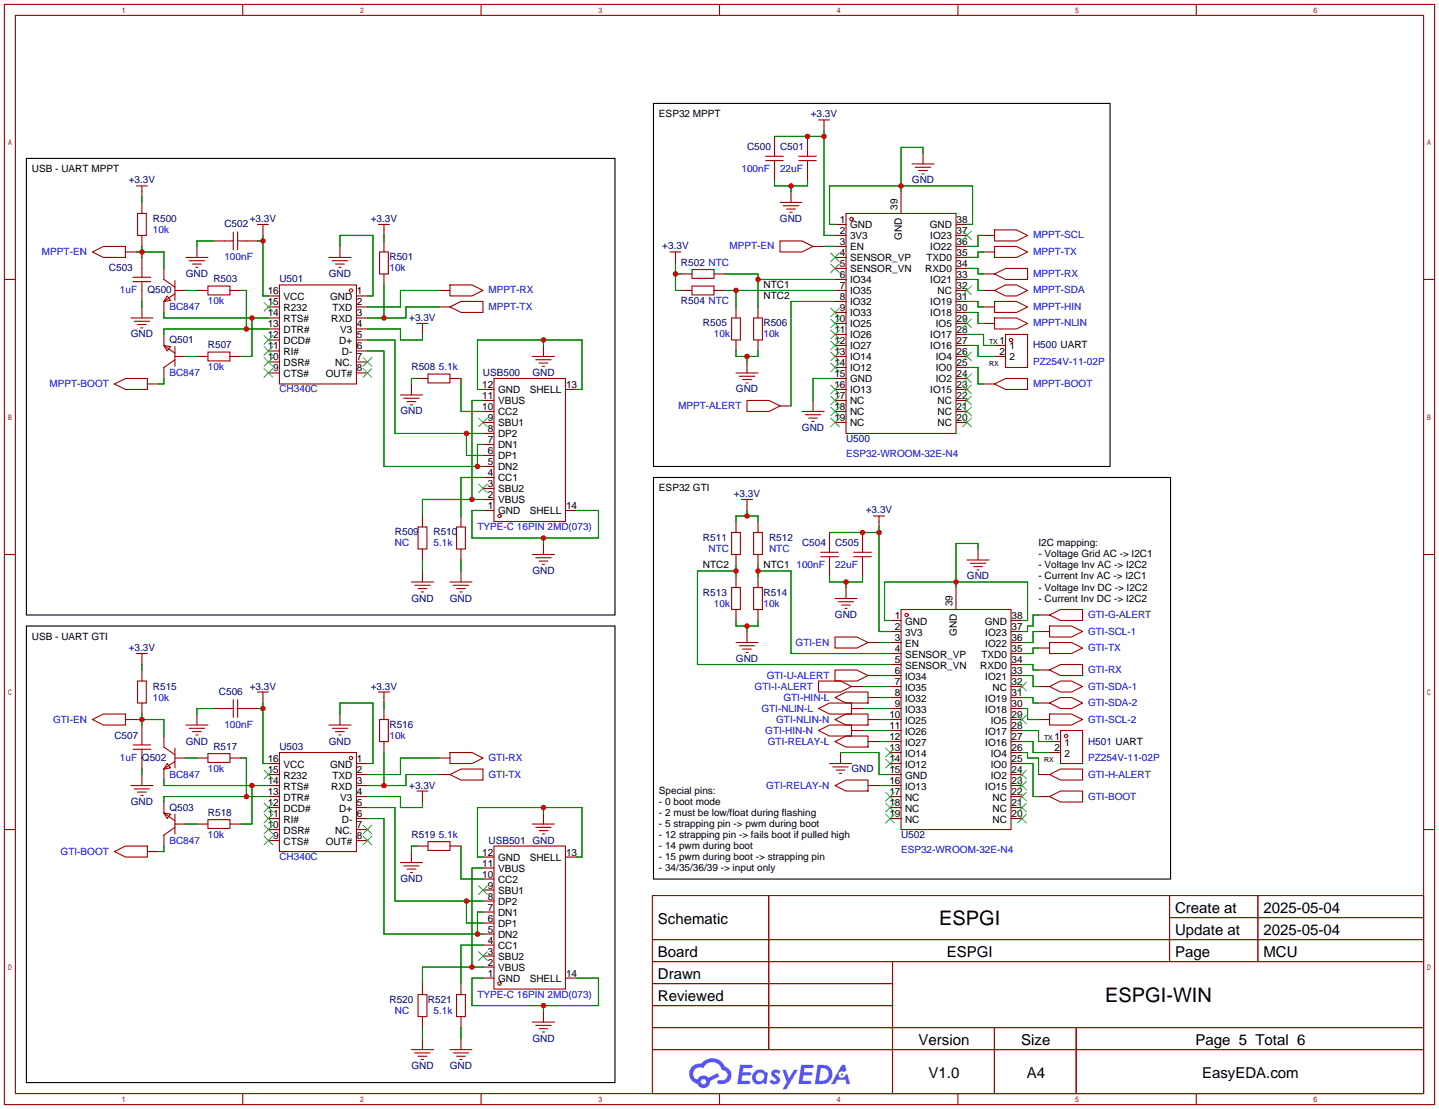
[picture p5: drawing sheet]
<svg xmlns="http://www.w3.org/2000/svg" width="332mm" height="256mm" viewBox="0 0 332 256" stroke-linecap="round" stroke-linejoin="round" font-family="sans-serif">
<g fill="none" stroke="#a10000" stroke-width=".25">
<path d="M1 1h330.2v254h-330.2zM3.6 3.6h325.1v248.9h-325.1zM56 1v2.6M111.1 1v2.6M166.1 1v2.6M221.1 1v2.6M276.2 1v2.6M1 64.5h2.6M328.7 64.5h2.5M1 128h2.6M328.7 128h2.5M1 191.5h2.6"/>
<path d="M328.7 191.5h2.5M150.6 206.8h178.1v45.7h-178.1zM150.6 216.9h178.1M177.5 206.8v35.5M270 206.8v15.2M270 211.8h58.7M290.4 206.8v15.2M150.6 222h178.1M150.6 227.1h55.5M150.6 237.2h178.1M150.6 232.2h55.5M206.1 222v30.5"/>
<path d="M229.6 237.2v15.3M248.5 237.2v15.3M56 252.5v2.5M111.1 252.5v2.5M150.6 242.3h178.1M166.1 252.5v2.5M221.1 252.5v2.5M276.2 252.5v2.5"/>
</g>
<g fill="#5487ff">
<path d="M178.4 247.2a1.3 1.3 0 0 1 1.8 .2l-.4 .7a.54 .54 0 0 0-.9-.3l.1 .2a1.28 1.28 0 0 1 .8 2 1.53 1.53 0 0 1-2.2-.2l.5-.6 .8 .4a.31 .31 0 0 0 .4-.3 .31 .31 0 0 0-.3-.3 1.12 1.12 0 0 1-.6-1.8z"/>
<path d="M180.6 247h.9l.6 1.9 1.2-1.9h.9l-2.7 4.5h-.9l1-1.7z"/>
<path d="M170.9 245.8h2.2a.46 .46 0 0 1 .5 .1 .46 .46 0 0 1 .1 .5l-.3 .2h-1.8l-.1 .9h1.6a.4 .4 0 0 1 .4 .5 .4 .4 0 0 1-.4 .3h-1.7l-.2 1.2h1.4a.46 .46 0 0 1 .5 .1 .46 .46 0 0 1 .1 .5l-.3 .2h-2.7z"/>
<path d="M185 245.8h2.2a.47 .47 0 0 1 .5 .1 .47 .47 0 0 1 .1 .5l-.3 .2h-1.8l-.1 .9h1.6a.4 .4 0 0 1 .4 .5 .4 .4 0 0 1-.4 .3h-1.7l-.2 1.2h1.4a.46 .46 0 0 1 .5 .1 .46 .46 0 0 1 .1 .5l-.3 .2h-2.7z"/>
<path d="M194.4 245.8h.7l.4 1.4-.7 .3a.75 .75 0 0 0-1.1 .3 .75 .75 0 0 0 .5 1 .75 .75 0 0 0 .9-.6l.5-.3 .7 2.4h-.9l-.2-1h-1.9l-.5 1h-.9z"/>
<path d="M188.8 245.8l-.7 4.5h1.5a2.27 2.27 0 0 0 2.6-2.3 2.27 2.27 0 0 0-2.7-2.2zM189.5 246.6a1.5 1.5 0 0 1 1.8 1.5 1.5 1.5 0 0 1-1.9 1.4h-.3z"/>
<path d="M174.2 247.4a1.6 1.6 0 0 0-.3 2.3 1.6 1.6 0 0 0 2.3 .2l.8 .4 .3-2.5-.2-.3h-.5a1.58 1.58 0 0 0-2.4-.1zM174.8 248a.99 .99 0 0 1 1.6 .5 .99 .99 0 0 1-1.3 1.1 .98 .98 0 0 1-.3-1.6z"/>
<path d="M159.8 246.2a2.37 2.37 0 0 0 1.2 4 1.54 1.54 0 0 0 1.7 1 1.54 1.54 0 0 0 1.3-1.6l2.1-1.1-.5-.8-2 1.1a1.57 1.57 0 0 0-2.6 .5 1.5 1.5 0 0 1-.8-2.1 1.5 1.5 0 0 1 2.2-.6 2.23 2.23 0 0 1 2.3-1.4 2.23 2.23 0 0 1 2 1.9 1.16 1.16 0 0 1 1.2 1 1.16 1.16 0 0 1-1.1 1.3h-.6a.47 .47 0 0 0-.6 .4 .47 .47 0 0 0 .4 .5 2.14 2.14 0 0 0 2.7-1.3 2.14 2.14 0 0 0-1.3-2.8 3.2 3.2 0 0 0-5.5-.7l-1.1 .1zM161.8 249.8a.6 .6 0 0 1 1.2 0 .6 .6 0 0 1-1.2 0z"/>
<circle cx="194.4" cy="248.1" r=".28"/>
</g>
<g fill="none" stroke="#a10000" stroke-width=".25">
<path d="M176.8 36.1h4M176.8 37.1h4M178.8 34v2.1M178.8 37.1v2M184.4 36.1h4.1M184.4 37.1h4.1M186.4 34v2.1M186.4 37.1v2M189 27.7h2.5M190.2 27.7v1.3M210.6 37.8h5M211.3 38.6h3.6"/>
<path d="M212.1 39.4h2M21.3 58.2l2.6-1.3h5.1v2.5h-5.1zM31.5 42.9h2.5M31.7 49.3h2.1v5.1h-2.1zM32.8 42.9v1.3M42.9 59.4h5.1M51.8 55.6h2M53.8 53.6v4.1M54.9 53.6v4.1M54.9 55.6h2M59.4 51.8h2.6M60.7 51.8v1.3"/>
<path d="M75.9 59.4h5.1M87.4 51.8h2.5M87.6 58.2h2.1v5h-2.1zM88.6 51.8v1.3M154.7 58.2h2.5M156 58.2v1.2M180.1 55.6h5.1l2.5 1.3-2.5 1.3h-5.1zM180.1 46.7h5.1M180.8 47.5h3.6M181.6 48.3h2M182.4 49h.5M195.3 49.3h25.4v50.8h-25.4z"/>
<path d="M212.9 40.1h.5M229.6 56.9h5.1l2.5 1.3-2.5 1.2h-5.1zM229.6 53.1h5.1l2.5 1.3-2.5 1.2h-5.1zM30.2 73.4h5.1M30.7 65h4.1M30.7 64h4.1M31 74.2h3.5M31.7 74.9h2.1M32.5 75.7h.5M32.8 62v2M32.8 65v2.1M37.8 79.8l1.6 .2-.8 1z"/>
<path d="M37.8 79.8l2.6 1.7M37.8 64.5l2.6 1.8M38.6 68.3l.8 1-1.6 .3zM40.4 64.8v4.5M40.4 67.8l-2.6 1.8M43.7 60.2h3.5M44.4 61h2.1M45.2 61.7h.5M48 66h5.1v2.1h-5.1zM64.5 65.8h17.8v22.8h-17.8zM76.7 60.2h3.6M77.5 61h2"/>
<path d="M78.2 61.7h.5M96.3 74.7h2.5M97.5 74.7v1.2M103.9 65.8h5.1l2.5 1.3-2.5 1.2h-5.1zM103.9 70.9l2.5-1.3h5.1v2.5h-5.1zM159.8 62.2h5v2.1h-5zM159.8 66h5v2.1h-5zM168.9 73.4h2v5.1h-2zM174 73.4h2v5.1h-2zM229.6 63.2l2.6-1.2h5v2.5h-5zM229.6 67.1l2.6-1.3h2.5l2.5 1.3-2.5 1.2h-2.5zM229.6 69.6h5.1l2.5 1.3-2.5 1.2h-5.1z"/>
<path d="M229.6 73.4h5.1l2.5 1.3-2.5 1.2h-5.1zM232.2 77.2h5v7.6h-5zM26.4 88.6l2.6-1.2h5v2.5h-5zM40.4 80v4.6M40.4 83.1l-2.6 1.7M48 81.3h5.1v2h-5.1zM92.5 91.2h5M93.2 91.9h3.6M94 92.7h2M94.7 93.5h.5M98.8 86.4h5.1v2h-5.1zM114 87.4h16.6v33h-16.6z"/>
<path d="M122.9 82.3h5.1M123.7 83.1h3.6M124.5 83.8h2M125.2 84.6h.5M169.9 86.1h5.1M170.7 86.9h3.5M171.4 87.6h2.1M172.2 88.4h.5M172.5 92.5h5l2.6 1.2-2.6 1.3h-5zM185.2 95h5M185.9 95.8h3.6M186.7 96.5h2"/>
<path d="M187.5 97.3h.5M229.6 88.6l2.6-1.2h5v2.5h-5zM171.2 115.3h2.5M172.5 115.3v1.3M201.7 119.1h2.5M202.9 119.1v1.3M95 134.4h5.1M95.8 135.1h3.5M96.5 121.7h2.1v5h-2.1zM96.5 135.9h2.1M97.3 136.7h.5M103.9 134.4h5.1"/>
<path d="M104.6 135.1h3.6M105.4 121.7h2v5h-2zM105.4 135.9h2M106.2 136.7h.5M122.9 128h5.1M123.7 128.8h3.6M124.5 129.5h2M125.2 130.3h.5M168.9 135.6h2v5.1h-2zM168.9 122.9h2v5.1h-2zM174 135.6h2v5.1h-2zM174 122.9h2v5.1h-2z"/>
<path d="M189.5 127.5h4M189.5 128.5h4M191.5 125.5v2M191.5 128.5v2.1M192.8 138.2h5.1M193.5 138.9h3.6M194.3 139.7h2M197.1 127.5h4.1M197.1 128.5h4.1M199.1 125.5v2M199.1 128.5v2.1M223.3 129.3h5"/>
<path d="M224 130h3.6M224.8 130.8h2M225.6 131.6h.5M31.5 150.9h2.5M31.7 157.2h2.1v5.1h-2.1zM32.8 150.9v1.2M59.4 159.8h2.6M60.7 159.8v1.2M87.4 159.8h2.5M88.6 159.8v1.2M169.9 148.3h5.1M170.7 149.1h3.5"/>
<path d="M171.4 149.9h2.1M172.2 150.6h.5M189 157.2h5.1l2.5 1.3-2.5 1.3h-5.1zM192.8 147.1h5.1l2.5 1.2-2.5 1.3h-5.1zM192.8 154.7h5.1l2.5 1.3-2.5 1.2h-5.1zM195.1 140.5h.5M208 140.7h25.4v50.8h-25.4zM242.3 148.3h5.1l2.5 1.3-2.5 1.3h-5.1zM242.3 154.7l2.6-1.3h5v2.6h-5zM242.3 158.5l2.6-1.3h2.5l2.5 1.3-2.5 1.3h-2.5zM242.3 144.5h5.1l2.5 1.3-2.5 1.3h-5.1zM242.3 142l2.6-1.3h5v2.6h-5z"/>
<path d="M21.3 166.1l2.6-1.3h5.1v2.6h-5.1zM30.7 173h4.1M30.7 172h4.1M32.8 169.9v2.1M32.8 173v2M37.8 172.5l2.6 1.7M38.6 176.3l.8 1-1.6 .2zM40.4 172.7v4.6M40.4 175.8l-2.6 1.7M42.9 167.4h5.1M43.7 168.1h3.5M44.4 168.9h2.1"/>
<path d="M45.2 169.7h.5M48 174h5.1v2h-5.1zM51.8 163.6h2M53.8 161.5v4.1M54.9 161.5v4.1M54.9 163.6h2M64.5 173.7h17.8v22.9h-17.8zM75.9 167.4h5.1M76.7 168.1h3.6M77.5 168.9h2M78.2 169.7h.5M87.6 166.1h2.1v5.1h-2.1z"/>
<path d="M103.9 173.7h5.1l2.5 1.3-2.5 1.3h-5.1zM103.9 178.8l2.5-1.3h5.1v2.6h-5.1zM189 163.6l2.5-1.3h5.1v2.5h-5.1zM189 168.7l2.5-1.3h5.1v2.5h-5.1zM191.5 176.3h5.1M192.3 177h3.5M192.8 161l2.5-1.2h5.1v2.5h-5.1zM192.8 166.1l2.5-1.3h5.1v2.6h-5.1zM192.8 171.2l2.5-1.3h5.1v2.6h-5.1zM193 177.8h2.1M193.8 178.6h.5M242.3 164.8h5.1l2.5 1.3-2.5 1.3h-5.1z"/>
<path d="M242.3 162.3l2.6-1.3h2.5l2.5 1.3-2.5 1.3h-2.5zM242.3 178.8l2.6-1.3h5v2.6h-5zM244.9 168.7h5v7.6h-5zM26.4 196.6l2.6-1.3h5v2.6h-5zM30.2 181.4h5.1M31 182.1h3.5M31.7 182.9h2.1M32.5 183.6h.5M37.8 187.7l1.6 .3-.8 1zM37.8 187.7l2.6 1.8M40.4 188v4.5M40.4 191l-2.6 1.8"/>
<path d="M48 189.2h5.1v2.1h-5.1zM92.5 199.1h5M93.2 199.9h3.6M96.3 182.6h2.5M97.5 182.6v1.3M98.8 194.3h5.1v2h-5.1zM114 195.3h16.6v33h-16.6zM122.9 190.2h5.1M123.7 191h3.6M124.5 191.8h2M125.2 192.5h.5M192.8 181.4l2.5-1.3h5.1v2.5h-5.1z"/>
<path d="M242.3 183.9l2.6-1.3h5v2.6h-5zM94 200.7h2M94.7 201.4h.5M96.5 229.6h2.1v5.1h-2.1zM105.4 229.6h2v5.1h-2zM122.9 236h5.1M123.7 236.7h3.6M124.5 237.5h2M125.2 238.3h.5M95 242.3h5.1M95.8 243.1h3.5M96.5 243.8h2.1"/>
<path d="M97.3 244.6h.5M103.9 242.3h5.1M104.6 243.1h3.6M105.4 243.8h2M106.2 244.6h.5"/>
<circle cx="196.6" cy="50.5" r=".38"/>
<circle cx="81" cy="67.1" r=".38"/>
<circle cx="233.4" cy="78.5" r=".38"/>
<circle cx="115.3" cy="119.1" r=".38"/>
<circle cx="209.3" cy="142" r=".38"/>
<circle cx="81" cy="175" r=".38"/>
<circle cx="246.1" cy="169.9" r=".38"/>
<circle cx="115.3" cy="227.1" r=".38"/>
</g>
<g fill="none" stroke="#870000" stroke-width=".25">
<path d="M178.8 31.5v2.5M178.8 39.1v2.6M186.4 31.5v2.5M186.4 39.1v2.6M190.2 29v1.2M213.1 35.3v2.5M29 58.2h2.5M32.8 44.2v1.3M32.8 46.7v2.6M32.8 54.4v2.5M32.8 59.4v2.6M45.5 56.9v2.5"/>
<path d="M49.3 55.6h2.5M56.9 55.6h2.5M60.7 53.1v1.3M78.5 56.9v2.5M88.6 53.1v1.3M88.6 55.6v2.6M156 59.4v1.3M182.6 44.2v2.5M187.7 56.9h2.5M192.8 51.8h2.5M192.8 54.4h2.5M192.8 56.9h2.5"/>
<path d="M192.8 59.4h2.5M208 44.2v5.1M220.7 51.8h2.6M220.7 54.4h2.6M220.7 56.9h2.6M220.7 59.4h2.6M227.1 54.4h2.5M227.1 58.2h2.5M32.8 67.1v2.5M32.8 70.9v2.5M37.8 62v2.5M37.8 69.6v2.5"/>
<path d="M37.8 77.2v2.6M40.4 67.1h2.5M45.5 67.1h2.5M53.1 67.1h2.5M62 68.3h2.5M62 70.9h2.5M62 73.4h2.5M62 75.9h2.5M62 78.5h2.5M82.3 68.3h2.5M82.3 70.9h2.5M82.3 73.4h2.5"/>
<path d="M82.3 75.9h2.5M82.3 78.5h2.5M88.6 63.2v2.6M97.5 75.9v1.3M101.3 67.1h2.6M101.3 70.9h2.6M125.5 79.8v2.5M157.2 67.1h2.6M157.2 63.2h2.6M164.8 67.1h2.6M164.8 63.2h2.6M169.9 70.9v2.5"/>
<path d="M169.9 78.5v2.5M175 70.9v2.5M175 78.5v2.5M192.8 62h2.5M192.8 64.5h2.5M192.8 67.1h2.5M192.8 69.6h2.5M192.8 72.1h2.5M192.8 74.7h2.5M192.8 77.2h2.5M192.8 79.8h2.5M220.7 62h2.6"/>
<path d="M220.7 64.5h2.6M220.7 67.1h2.6M220.7 69.6h2.6M220.7 72.1h2.6M220.7 74.7h2.6M220.7 77.2h2.6M220.7 79.8h2.6M227.1 67.1h2.5M227.1 74.7h2.5M227.1 63.2h2.5M227.1 70.9h2.5M229.6 79.8h2.6"/>
<path d="M34 88.6h2.6M37.8 84.8v2.6M40.4 82.3h2.5M45.5 82.3h2.5M53.1 82.3h2.5M62 81h2.5M62 83.6h2.5M62 86.1h2.5M82.3 81h2.5M82.3 83.6h2.5M82.3 86.1h2.5M95 88.6v2.6"/>
<path d="M96.3 87.4h2.5M103.9 87.4h2.5M111.5 89.9h2.5M111.5 92.5h2.5M111.5 95h2.5M111.5 97.5h2.5M130.6 89.9h2.5M172.5 83.6v2.5M180.1 93.7h2.5M187.7 92.5v2.5M192.8 82.3h2.5M192.8 84.8h2.5"/>
<path d="M192.8 87.4h2.5M192.8 89.9h2.5M192.8 92.5h2.5M192.8 95h2.5M192.8 97.5h2.5M220.7 82.3h2.6M220.7 84.8h2.6M220.7 87.4h2.6M220.7 89.9h2.6M220.7 92.5h2.6M220.7 95h2.6M220.7 97.5h2.6"/>
<path d="M227.1 88.6h2.5M229.6 82.3h2.6M97.5 119.1v2.6M106.4 119.1v2.6M111.5 117.9h2.5M111.5 115.3h2.5M111.5 112.8h2.5M111.5 110.2h2.5M111.5 107.7h2.5M111.5 105.2h2.5M111.5 102.6h2.5M111.5 100.1h2.5"/>
<path d="M130.6 117.9h2.5M172.5 116.6v1.3M97.5 126.7v2.6M97.5 131.8v2.6M106.4 126.7v2.6M106.4 131.8v2.6M125.5 125.5v2.5M169.9 120.4v2.5M169.9 128v2.6M169.9 133.1v2.5M175 120.4v2.5M175 128v2.6"/>
<path d="M175 133.1v2.5M191.5 122.9v2.6M191.5 130.6v2.5M195.3 135.6v2.6M199.1 122.9v2.6M199.1 130.6v2.5M202.9 120.4v1.3M220.7 135.6v5.1M225.8 126.7v2.6M32.8 152.1v1.3M32.8 154.7v2.5M169.9 140.7v2.6"/>
<path d="M172.5 145.8v2.5M175 140.7v2.6M196.6 158.5h2.5M200.4 148.3h2.5M200.4 156h2.5M205.5 143.3h2.5M205.5 145.8h2.5M205.5 148.3h2.5M205.5 150.9h2.5M205.5 153.4h2.5M205.5 156h2.5M205.5 158.5h2.5"/>
<path d="M233.4 143.3h2.6M233.4 145.8h2.6M233.4 148.3h2.6M233.4 150.9h2.6M233.4 153.4h2.6M233.4 156h2.6M233.4 158.5h2.6M239.8 145.8h2.5M239.8 158.5h2.5M239.8 149.6h2.5M239.8 154.7h2.5M239.8 142h2.5"/>
<path d="M29 166.1h2.5M32.8 162.3v2.5M32.8 167.4v2.5M32.8 175v2.5M32.8 178.8v2.6M37.8 169.9v2.6M37.8 177.5v2.6M40.4 175h2.5M45.5 164.8v2.6M45.5 175h2.5M49.3 163.6h2.5M53.1 175h2.5"/>
<path d="M56.9 163.6h2.5M60.7 161v1.3M62 176.3h2.5M62 178.8h2.5M78.5 164.8v2.6M82.3 176.3h2.5M82.3 178.8h2.5M88.6 161v1.3M88.6 163.6v2.5M88.6 171.2v2.5M101.3 178.8h2.6M101.3 175h2.6"/>
<path d="M194.1 173.7v2.6M196.6 163.6h2.5M196.6 168.7h2.5M200.4 161h2.5M200.4 166.1h2.5M200.4 171.2h2.5M205.5 161h2.5M205.5 163.6h2.5M205.5 166.1h2.5M205.5 168.7h2.5M205.5 171.2h2.5M205.5 173.7h2.5"/>
<path d="M205.5 176.3h2.5M205.5 178.8h2.5M233.4 161h2.6M233.4 163.6h2.6M233.4 166.1h2.6M233.4 168.7h2.6M233.4 171.2h2.6M233.4 173.7h2.6M233.4 176.3h2.6M233.4 178.8h2.6M239.8 166.1h2.5M239.8 178.8h2.5"/>
<path d="M239.8 162.3h2.5M242.3 171.2h2.6M242.3 173.7h2.6M34 196.6h2.6M37.8 185.2v2.5M37.8 192.8v2.5M40.4 190.2h2.5M45.5 190.2h2.5M53.1 190.2h2.5M62 181.4h2.5M62 183.9h2.5M62 186.4h2.5"/>
<path d="M62 189h2.5M62 191.5h2.5M62 194.1h2.5M82.3 181.4h2.5M82.3 183.9h2.5M82.3 186.4h2.5M82.3 189h2.5M82.3 191.5h2.5M82.3 194.1h2.5M95 196.6v2.5M96.3 195.3h2.5M97.5 183.9v1.3"/>
<path d="M103.9 195.3h2.5M111.5 197.9h2.5M125.5 187.7v2.5M130.6 197.9h2.5M200.4 181.4h2.5M205.5 181.4h2.5M205.5 183.9h2.5M205.5 186.4h2.5M205.5 189h2.5M233.4 181.4h2.6M233.4 183.9h2.6M233.4 186.4h2.6"/>
<path d="M233.4 189h2.6M239.8 183.9h2.5M111.5 218.2h2.5M111.5 215.6h2.5M111.5 213.1h2.5M111.5 210.6h2.5M111.5 208h2.5M111.5 205.5h2.5M111.5 202.9h2.5M111.5 200.4h2.5M97.5 227.1v2.5M97.5 234.7v2.5"/>
<path d="M97.5 239.8v2.5M106.4 227.1v2.5M106.4 234.7v2.5M106.4 239.8v2.5M111.5 225.8h2.5M111.5 223.3h2.5M111.5 220.7h2.5M125.5 233.4v2.6M130.6 225.8h2.5"/>
</g>
<g fill="none" stroke="#3c3" stroke-width=".25">
<path d="M191.8 58.4l2 2.1M193.8 58.4l-2 2.1M222.2 53.3l2.1 2.1M224.3 53.3l-2.1 2.1M61 77.5l2 2M61 69.9l2 2M63 77.5l-2 2M63 69.9l-2 2M191.8 61l2 2M191.8 71.1l2 2.1M191.8 73.7l2 2M191.8 76.2l2 2"/>
<path d="M191.8 78.7l2 2.1M193.8 61l-2 2M193.8 71.1l-2 2.1M193.8 73.7l-2 2M193.8 76.2l-2 2M193.8 78.7l-2 2.1M222.2 73.7l2.1 2M222.2 66l2.1 2.1M224.3 66l-2.1 2.1M224.3 73.7l-2.1 2M61 85.1l2 2M61 82.6l2 2"/>
<path d="M61 80l2 2M63 85.1l-2 2M63 82.6l-2 2M63 80l-2 2M83.8 82.6l2.1 2M83.8 85.1l2.1 2M85.9 82.6l-2.1 2M85.9 85.1l-2.1 2M110.5 96.5l2 2.1M112.5 96.5l-2 2.1M191.8 81.3l2 2M191.8 83.8l2 2.1"/>
<path d="M191.8 88.9l2 2M191.8 91.4l2 2.1M191.8 94l2 2M191.8 96.5l2 2.1M193.8 81.3l-2 2M193.8 83.8l-2 2.1M193.8 88.9l-2 2M193.8 91.4l-2 2.1M193.8 94l-2 2M193.8 96.5l-2 2.1M222.2 96.5l2.1 2.1M222.2 94l2.1 2"/>
<path d="M222.2 91.4l2.1 2.1M222.2 88.9l2.1 2M222.2 86.4l2.1 2M222.2 81.3l2.1 2M224.3 96.5l-2.1 2.1M224.3 94l-2.1 2M224.3 91.4l-2.1 2.1M224.3 88.9l-2.1 2M224.3 86.4l-2.1 2M224.3 81.3l-2.1 2M110.5 111.8l2 2M112.5 111.8l-2 2"/>
<path d="M234.9 157.5l2.1 2M237 157.5l-2.1 2M61 177.8l2 2M63 177.8l-2 2M204.5 172.7l2 2.1M204.5 175.3l2 2M206.5 172.7l-2 2.1M206.5 175.3l-2 2M234.9 177.8l2.1 2M234.9 165.1l2.1 2M237 177.8l-2.1 2M237 165.1l-2.1 2"/>
<path d="M61 193l2 2.1M61 190.5l2 2M61 188l2 2M61 185.4l2 2.1M63 193l-2 2.1M63 190.5l-2 2M63 188l-2 2M63 185.4l-2 2.1M83.8 190.5l2.1 2M83.8 193l2.1 2.1M85.9 190.5l-2.1 2M85.9 193l-2.1 2.1"/>
<path d="M204.5 182.9l2 2M204.5 185.4l2 2.1M204.5 188l2 2M206.5 182.9l-2 2M206.5 185.4l-2 2.1M206.5 188l-2 2M234.9 188l2.1 2M234.9 185.4l2.1 2.1M234.9 182.9l2.1 2M234.9 180.3l2.1 2.1M237 188l-2.1 2M237 185.4l-2.1 2.1"/>
<path d="M237 182.9l-2.1 2M237 180.3l-2.1 2.1M110.5 219.7l2 2M110.5 204.5l2 2M112.5 219.7l-2 2M112.5 204.5l-2 2"/>
</g>
<g fill="none" stroke="#008700" stroke-width=".25">
<path d="M178.8 31.5h11.4M190.2 30.2v24.2h2.6M213.1 35.3v-1.3h-5.1v10.2M31.5 58.2h6.3v3.8M32.8 45.5v1.2M32.8 56.9v2.5M49.3 55.6h-3.8v1.3M59.4 55.6h1.3M60.7 54.4v13.9h1.3M78.5 56.9v-2.5h7.6v13.9h-1.3M88.6 54.4v1.2M178.8 41.7v1.2h7.6v-1.2"/>
<path d="M182.6 42.9v1.3M190.2 56.9h2.6M192.8 51.8h-1.3v-8.9h33v8.9h-1.2M227.1 54.4h-1.3v2.5h-2.5M227.1 58.2h-1.3v1.2h-2.5M32.8 69.6v1.3M37.8 72.1v1.3h24.2M42.9 67.1h2.6M55.6 67.1h1.3v8.8M58.2 73.4v8.9h-2.6M62 75.9h-24.2v1.3M84.8 75.9h7.7v2.6h5v-1.3"/>
<path d="M84.8 78.5h6.4v21.6h20.3M88.6 65.8v7.6M101.3 67.1h-8.8v3.8h-7.7M101.3 70.9h-7.6v2.5h-8.9M125.5 78.5v1.3M156 63.2h1.2M156 60.7v6.4h1.2M167.4 63.2h7.6v7.7M167.4 67.1h25.4M169.9 67.1v3.8M175 64.5h17.8M192.8 69.6h-10.2v24.1"/>
<path d="M223.3 62h2.5v1.2h1.3M223.3 64.5h2.5v2.6h1.3M223.3 69.6h2.5v1.3h1.3M223.3 72.1h2.5v2.6h1.3M223.3 79.8h2.5v2.5h3.8M223.3 77.2h3.8v2.6h2.5M37.8 87.4v1.2h-1.2M42.9 82.3h2.6M84.8 81h3.8v26.7h22.9M96.3 87.4h-1.3v1.2M106.4 87.4v7.6h5.1M111.5 89.9h-1.3v-11.4h24.2v11.4h-1.3"/>
<path d="M111.5 92.5h-2.5v22.8M169.9 81v1.3h5.1v-1.3M172.5 82.3v1.3M192.8 87.4h-5.1v5.1M223.3 84.8h2.5v3.8h1.3M107.7 100.1v5.1h3.8M111.5 115.3h-14v3.8M111.5 117.9h-2.5v6.3h29.2v-6.3h-5.1M111.5 102.6h-1.3v5.1M111.5 110.2h-5.1v8.9M172.5 117.9v1.2M97.5 129.3v2.5"/>
<path d="M106.4 129.3v2.5M125.5 124.2v1.3M169.9 131.8h-8.9v21.6h44.5M169.9 120.4v-1.3h5.1v1.3M169.9 130.6v2.5M175 131.8h7.6v19.1h22.9M175 130.6v2.5M191.5 133.1v1.3h7.6v-1.3M191.5 122.9h11.4M195.3 134.4v1.2M202.9 121.7v24.1h2.6M225.8 126.7v-1.2h-5.1v10.1"/>
<path d="M32.8 153.4v1.3M169.9 143.3v1.2h5.1v-1.2M172.5 144.5v1.3M199.1 158.5h6.4M202.9 148.3h2.6M202.9 156h2.6M205.5 143.3h-1.3v-8.9h33v8.9h-1.2M236 153.4h2.5v1.3h1.3M236 156h2.5v2.5h1.3M239.8 142h-1.3v2.5h-1.3v1.3h-1.2M239.8 145.8h-1.3v2.5h-2.5M239.8 149.6h-1.3v1.3h-2.5"/>
<path d="M31.5 166.1h6.3v3.8M32.8 164.8v2.6M32.8 177.5v1.3M42.9 175h2.6M49.3 163.6h-3.8v1.2M55.6 175h1.3v8.9M59.4 163.6h1.3M60.7 162.3v14h1.3M78.5 164.8v-2.5h7.6v14h-1.3M88.6 162.3v1.3M88.6 173.7v7.7M101.3 175h-8.8v3.8h-7.7"/>
<path d="M101.3 178.8h-7.6v2.6h-8.9M194.1 173.7h8.8v5.1h2.6M199.1 163.6h6.4M199.1 168.7h6.4M202.9 166.1h2.6M202.9 161h2.6M202.9 171.2h2.6M236 161h2.5v1.3h1.3M236 171.2h2.5v2.5h3.8M236 176.3h2.5v7.6h1.3M236 163.6h1.2v2.5h2.6M236 173.7h1.2v1.3h2.6v3.8"/>
<path d="M236 168.7h3.8v2.5h2.5M37.8 180.1v1.3h24.2M37.8 195.3v1.3h-1.2M42.9 190.2h2.6M58.2 181.4v8.8h-2.6M62 183.9h-24.2v1.3M84.8 183.9h7.7v2.5h5v-1.2M84.8 189h3.8v26.6h22.9M84.8 186.4h6.4v21.6h20.3M96.3 195.3h-1.3v1.3M106.4 195.3v7.6h5.1M111.5 197.9h-1.3v-11.5h24.2v11.5h-1.3"/>
<path d="M125.5 186.4v1.3M202.9 181.4h2.6M107.7 208v5.1h3.8M111.5 200.4h-2.5v22.9M111.5 210.6h-1.3v5M111.5 218.2h-5.1v8.9M97.5 237.2v2.6M106.4 237.2v2.6M111.5 223.3h-14v3.8M111.5 225.8h-2.5v6.4h29.2v-6.4h-5.1M125.5 232.2v1.2"/>
</g>
<path d="M6.1 36.6h135.9v105.4h-135.9zM150.9 23.9h105.4v83.8h-105.4zM150.9 110.2h119.4v92.7h-119.4zM6.1 144.5h135.9v105.4h-135.9z" fill="none" stroke="#000" stroke-width=".25"/>
<g fill="#c00">
<circle cx="190.2" cy="31.5" r=".63"/>
<circle cx="186.4" cy="31.5" r=".63"/>
<circle cx="182.6" cy="42.9" r=".63"/>
<circle cx="208" cy="42.9" r=".63"/>
<circle cx="202.9" cy="122.9" r=".63"/>
<circle cx="199.1" cy="122.9" r=".63"/>
<circle cx="195.3" cy="134.4" r=".63"/>
<circle cx="220.7" cy="134.4" r=".63"/>
<circle cx="56.9" cy="75.9" r=".63"/>
<circle cx="58.2" cy="73.4" r=".63"/>
<circle cx="32.8" cy="58.2" r=".63"/>
<circle cx="88.6" cy="73.4" r=".63"/>
<circle cx="60.7" cy="55.6" r=".63"/>
<circle cx="125.5" cy="124.2" r=".63"/>
<circle cx="125.5" cy="78.5" r=".63"/>
<circle cx="110.2" cy="107.7" r=".63"/>
<circle cx="107.7" cy="100.1" r=".63"/>
<circle cx="109" cy="115.3" r=".63"/>
<circle cx="56.9" cy="183.9" r=".63"/>
<circle cx="58.2" cy="181.4" r=".63"/>
<circle cx="32.8" cy="166.1" r=".63"/>
<circle cx="88.6" cy="181.4" r=".63"/>
<circle cx="60.7" cy="163.6" r=".63"/>
<circle cx="125.5" cy="232.2" r=".63"/>
<circle cx="125.5" cy="186.4" r=".63"/>
<circle cx="110.2" cy="215.6" r=".63"/>
<circle cx="107.7" cy="208" r=".63"/>
<circle cx="109" cy="223.3" r=".63"/>
<circle cx="172.5" cy="82.3" r=".63"/>
<circle cx="156" cy="63.2" r=".63"/>
<circle cx="172.5" cy="144.5" r=".63"/>
<circle cx="175" cy="64.5" r=".63"/>
<circle cx="169.9" cy="67.1" r=".63"/>
<circle cx="175" cy="131.8" r=".63"/>
<circle cx="169.9" cy="131.8" r=".63"/>
<circle cx="172.5" cy="119.1" r=".63"/>
</g>
<g font-size="4.6">
<text x="216.8" y="213.6">ESPGI</text>
<text x="255.2" y="231.4">ESPGI-WIN</text>
</g>
<g font-size="3.5">
<text x="151.9" y="213.3">Schematic</text>
<text x="271.3" y="210.8">Create at</text>
<text x="271.3" y="215.9">Update at</text>
<text x="291.7" y="210.8">2025-05-04</text>
<text x="291.7" y="215.9">2025-05-04</text>
<text x="151.9" y="221">Board</text>
<text x="218.6" y="221">ESPGI</text>
<text x="271.3" y="221">Page</text>
<text x="291.7" y="221">MCU</text>
<text x="151.9" y="226">Drawn</text>
<text x="151.9" y="231.1">Reviewed</text>
<text x="212.1" y="241.3">Version</text>
<text x="235.8" y="241.3">Size</text>
<text x="276" y="241.3">Page 5 Total 6</text>
<text x="214.4" y="248.9">V1.0</text>
<text x="237" y="248.9">A4</text>
<text x="277.5" y="248.9">EasyEDA.com</text>
</g>
<g font-size="2.3">
<text x="152.1" y="27.1">ESP32 MPPT</text>
<text x="7.4" y="39.8">USB - UART MPPT</text>
<text x="193.9" y="51.5">1</text>
<text x="196.3" y="52.7">GND</text>
<text x="207.2" y="48.5" transform="rotate(-90 207.2 48.5)">39</text>
<text x="214.7" y="52.7">GND</text>
<text x="220.9" y="51.5">38</text>
<text x="193.9" y="54">2</text>
<text x="193.9" y="56.6">3</text>
<text x="193.9" y="59.1">4</text>
<text x="196.3" y="55.3">3V3</text>
<text x="196.3" y="57.8">EN</text>
<text x="208.2" y="55.4" transform="rotate(-90 208.2 55.4)">GND</text>
<text x="214.8" y="57.8">IO22</text>
<text x="214.8" y="55.3">IO23</text>
<text x="220.9" y="59.1">35</text>
<text x="220.9" y="56.6">36</text>
<text x="220.9" y="54">37</text>
<text x="193.9" y="61.6">5</text>
<text x="193.9" y="64.2">6</text>
<text x="196.3" y="60.4">SENSOR_VP</text>
<text x="196.3" y="62.9">SENSOR_VN</text>
<text x="196.3" y="65.4">IO34</text>
<text x="213.6" y="62.9">RXD0</text>
<text x="213.9" y="60.4">TXD0</text>
<text x="214.8" y="65.4">IO21</text>
<text x="220.9" y="64.2">33</text>
<text x="220.9" y="61.6">34</text>
<text x="61.8" y="70.5">15</text>
<text x="61.8" y="68">16</text>
<text x="65.5" y="71.8">R232</text>
<text x="65.5" y="69.3">VCC</text>
<text x="76.2" y="69.3">GND</text>
<text x="76.7" y="71.8">TXD</text>
<text x="82.4" y="68">1</text>
<text x="82.4" y="70.5">2</text>
<text x="176.3" y="69">NTC2</text>
<text x="176.3" y="66.5">NTC1</text>
<text x="193.9" y="66.7">7</text>
<text x="193.9" y="69.3">8</text>
<text x="193.9" y="71.8">9</text>
<text x="196.3" y="68">IO35</text>
<text x="196.3" y="70.5">IO32</text>
<text x="214.8" y="70.5">IO19</text>
<text x="216.5" y="68">NC</text>
<text x="220.9" y="71.8">30</text>
<text x="220.9" y="69.3">31</text>
<text x="220.9" y="66.7">32</text>
<text x="61.8" y="75.6">13</text>
<text x="61.8" y="73.1">14</text>
<text x="65.5" y="76.9">DTR#</text>
<text x="65.5" y="74.3">RTS#</text>
<text x="76.5" y="74.3">RXD</text>
<text x="78.5" y="76.9">V3</text>
<text x="82.4" y="73.1">3</text>
<text x="82.4" y="75.6">4</text>
<text x="192.6" y="74.3">10</text>
<text x="192.6" y="76.9">11</text>
<text x="196.3" y="73.1">IO33</text>
<text x="196.3" y="75.6">IO25</text>
<text x="214.8" y="73.1">IO18</text>
<text x="216.1" y="75.6">IO5</text>
<text x="220.9" y="76.9">28</text>
<text x="220.9" y="74.3">29</text>
<text x="61.8" y="83.2">10</text>
<text x="61.8" y="80.7">11</text>
<text x="61.8" y="78.1">12</text>
<text x="65.5" y="82">RI#</text>
<text x="65.5" y="79.4">DCD#</text>
<text x="78.3" y="79.4">D+</text>
<text x="78.9" y="82">D-</text>
<text x="82.4" y="78.1">5</text>
<text x="82.4" y="80.7">6</text>
<text x="82.4" y="83.2">7</text>
<text x="192.6" y="79.4">12</text>
<text x="192.6" y="82">13</text>
<text x="196.3" y="78.1">IO26</text>
<text x="196.3" y="80.7">IO27</text>
<text x="196.3" y="83.2">IO14</text>
<text x="214.8" y="80.7">IO16</text>
<text x="214.8" y="78.1">IO17</text>
<text x="216.1" y="83.2">IO4</text>
<text x="220.9" y="82">26</text>
<text x="220.9" y="79.4">27</text>
<text x="230.7" y="79.4">1</text>
<text x="230.7" y="82">2</text>
<text x="233.1" y="80.7">1</text>
<text x="233.1" y="83.2">2</text>
<text x="63.1" y="85.8">9</text>
<text x="65.5" y="87">CTS#</text>
<text x="65.5" y="84.5">DSR#</text>
<text x="75.2" y="87">OUT#</text>
<text x="77.4" y="84.5">NC.</text>
<text x="82.4" y="85.8">8</text>
<text x="111.4" y="89.6">12</text>
<text x="130.7" y="89.6">13</text>
<text x="192.6" y="84.5">14</text>
<text x="192.6" y="87">15</text>
<text x="192.6" y="89.6">16</text>
<text x="196.3" y="85.8">IO12</text>
<text x="196.3" y="88.3">GND</text>
<text x="216.1" y="88.3">IO2</text>
<text x="216.1" y="85.8">IO0</text>
<text x="220.9" y="89.6">23</text>
<text x="220.9" y="87">24</text>
<text x="220.9" y="84.5">25</text>
<text x="111.4" y="94.7">10</text>
<text x="111.4" y="92.1">11</text>
<text x="115" y="95.9">CC2</text>
<text x="115" y="93.4">VBUS</text>
<text x="115" y="90.8">GND</text>
<text x="122.3" y="90.8">SHELL</text>
<text x="192.6" y="92.1">17</text>
<text x="192.6" y="94.7">18</text>
<text x="196.3" y="90.8">IO13</text>
<text x="196.3" y="93.4">NC</text>
<text x="196.3" y="95.9">NC</text>
<text x="214.8" y="90.8">IO15</text>
<text x="216.5" y="95.9">NC</text>
<text x="216.5" y="93.4">NC</text>
<text x="220.9" y="94.7">21</text>
<text x="220.9" y="92.1">22</text>
<text x="112.6" y="99.7">8</text>
<text x="112.6" y="97.2">9</text>
<text x="115" y="101">DP2</text>
<text x="115" y="98.5">SBU1</text>
<text x="192.6" y="97.2">19</text>
<text x="196.3" y="98.5">NC</text>
<text x="216.5" y="98.5">NC</text>
<text x="220.9" y="97.2">20</text>
<text x="112.6" y="107.4">5</text>
<text x="112.6" y="104.8">6</text>
<text x="112.6" y="102.3">7</text>
<text x="115" y="106.1">DP1</text>
<text x="115" y="103.5">DN1</text>
<text x="112.6" y="112.4">3</text>
<text x="112.6" y="109.9">4</text>
<text x="115" y="113.7">SBU2</text>
<text x="115" y="111.2">CC1</text>
<text x="115" y="108.6">DN2</text>
<text x="152.1" y="113.5">ESP32 GTI</text>
<text x="112.6" y="117.5">1</text>
<text x="112.6" y="115">2</text>
<text x="115" y="118.8">GND</text>
<text x="115" y="116.2">VBUS</text>
<text x="122.3" y="118.8">SHELL</text>
<text x="130.7" y="117.5">14</text>
<text x="162.3" y="131.2">NTC2</text>
<text x="176.3" y="131.2">NTC1</text>
<text x="239.8" y="126.2">I2C mapping:</text>
<text x="239.8" y="128.7">- Voltage Grid AC -&gt; I2C1</text>
<text x="239.8" y="131.2">- Voltage Inv AC -&gt; I2C2</text>
<text x="239.8" y="133.8">- Current Inv AC -&gt; I2C1</text>
<text x="239.8" y="136.3">- Voltage Inv DC -&gt; I2C2</text>
<text x="206.6" y="142.9">1</text>
<text x="219.9" y="139.9" transform="rotate(-90 219.9 139.9)">39</text>
<text x="233.6" y="142.9">38</text>
<text x="239.8" y="138.9">- Current Inv DC -&gt; I2C2</text>
<text x="7.4" y="147.8">USB - UART GTI</text>
<text x="206.6" y="145.5">2</text>
<text x="206.6" y="148">3</text>
<text x="209" y="144.2">GND</text>
<text x="209" y="146.7">3V3</text>
<text x="209" y="149.3">EN</text>
<text x="220.9" y="146.8" transform="rotate(-90 220.9 146.8)">GND</text>
<text x="227.4" y="144.2">GND</text>
<text x="227.5" y="149.3">IO22</text>
<text x="227.5" y="146.7">IO23</text>
<text x="233.6" y="148">36</text>
<text x="233.6" y="145.5">37</text>
<text x="206.6" y="150.5">4</text>
<text x="206.6" y="153.1">5</text>
<text x="206.6" y="155.6">6</text>
<text x="209" y="151.8">SENSOR_VP</text>
<text x="209" y="154.3">SENSOR_VN</text>
<text x="226.3" y="154.3">RXD0</text>
<text x="226.6" y="151.8">TXD0</text>
<text x="233.6" y="155.6">33</text>
<text x="233.6" y="153.1">34</text>
<text x="233.6" y="150.5">35</text>
<text x="206.6" y="158.2">7</text>
<text x="206.6" y="160.7">8</text>
<text x="209" y="156.9">IO34</text>
<text x="209" y="159.4">IO35</text>
<text x="209" y="162">IO32</text>
<text x="227.5" y="162">IO19</text>
<text x="227.5" y="156.9">IO21</text>
<text x="229.2" y="159.4">NC</text>
<text x="233.6" y="160.7">31</text>
<text x="233.6" y="158.2">32</text>
<text x="205.3" y="165.8">10</text>
<text x="206.6" y="163.2">9</text>
<text x="209" y="164.5">IO33</text>
<text x="209" y="167">IO25</text>
<text x="227.5" y="164.5">IO18</text>
<text x="228.8" y="167">IO5</text>
<text x="233.6" y="165.8">29</text>
<text x="233.6" y="163.2">30</text>
<text x="205.3" y="168.3">11</text>
<text x="205.3" y="170.9">12</text>
<text x="205.3" y="173.4">13</text>
<text x="209" y="169.6">IO26</text>
<text x="209" y="172.1">IO27</text>
<text x="227.5" y="172.1">IO16</text>
<text x="227.5" y="169.6">IO17</text>
<text x="233.6" y="173.4">26</text>
<text x="233.6" y="170.9">27</text>
<text x="233.6" y="168.3">28</text>
<text x="243.4" y="170.9">1</text>
<text x="243.4" y="173.4">2</text>
<text x="245.8" y="172.1">1</text>
<text x="61.8" y="178.5">15</text>
<text x="61.8" y="175.9">16</text>
<text x="65.5" y="179.7">R232</text>
<text x="65.5" y="177.2">VCC</text>
<text x="76.2" y="177.2">GND</text>
<text x="76.7" y="179.7">TXD</text>
<text x="82.4" y="175.9">1</text>
<text x="82.4" y="178.5">2</text>
<text x="205.3" y="175.9">14</text>
<text x="205.3" y="178.5">15</text>
<text x="209" y="174.7">IO14</text>
<text x="209" y="177.2">IO12</text>
<text x="209" y="179.7">GND</text>
<text x="228.8" y="179.7">IO2</text>
<text x="228.8" y="177.2">IO0</text>
<text x="228.8" y="174.7">IO4</text>
<text x="233.6" y="178.5">24</text>
<text x="233.6" y="175.9">25</text>
<text x="245.8" y="174.7">2</text>
<text x="61.8" y="183.6">13</text>
<text x="61.8" y="181">14</text>
<text x="65.5" y="184.8">DTR#</text>
<text x="65.5" y="182.3">RTS#</text>
<text x="76.5" y="182.3">RXD</text>
<text x="78.5" y="184.8">V3</text>
<text x="82.4" y="181">3</text>
<text x="82.4" y="183.6">4</text>
<text x="152.1" y="183.3">Special pins:</text>
<text x="152.1" y="185.9">- 0 boot mode</text>
<text x="205.3" y="181">16</text>
<text x="205.3" y="183.6">17</text>
<text x="209" y="182.3">IO13</text>
<text x="209" y="184.8">NC</text>
<text x="227.5" y="182.3">IO15</text>
<text x="229.2" y="184.8">NC</text>
<text x="233.6" y="183.6">22</text>
<text x="233.6" y="181">23</text>
<text x="61.8" y="191.2">10</text>
<text x="61.8" y="188.6">11</text>
<text x="61.8" y="186.1">12</text>
<text x="65.5" y="189.9">RI#</text>
<text x="65.5" y="187.4">DCD#</text>
<text x="78.3" y="187.4">D+</text>
<text x="78.9" y="189.9">D-</text>
<text x="82.4" y="186.1">5</text>
<text x="82.4" y="188.6">6</text>
<text x="82.4" y="191.2">7</text>
<text x="152.1" y="188.4">- 2 must be low/float during flashing</text>
<text x="152.1" y="190.9">- 5 strapping pin -&gt; pwm during boot</text>
<text x="205.3" y="186.1">18</text>
<text x="205.3" y="188.6">19</text>
<text x="209" y="187.4">NC</text>
<text x="209" y="189.9">NC</text>
<text x="229.2" y="189.9">NC</text>
<text x="229.2" y="187.4">NC</text>
<text x="233.6" y="188.6">20</text>
<text x="233.6" y="186.1">21</text>
<text x="63.1" y="193.7">9</text>
<text x="65.5" y="195">CTS#</text>
<text x="65.5" y="192.4">DSR#</text>
<text x="75.2" y="195">OUT#</text>
<text x="77.4" y="192.4">NC.</text>
<text x="82.4" y="193.7">8</text>
<text x="111.4" y="197.5">12</text>
<text x="130.7" y="197.5">13</text>
<text x="152.1" y="193.5">- 12 strapping pin -&gt; fails boot if pulled high</text>
<text x="152.1" y="196">- 14 pwm during boot</text>
<text x="111.4" y="202.6">10</text>
<text x="111.4" y="200.1">11</text>
<text x="115" y="203.9">CC2</text>
<text x="115" y="201.3">VBUS</text>
<text x="115" y="198.8">GND</text>
<text x="122.3" y="198.8">SHELL</text>
<text x="152.1" y="198.6">- 15 pwm during boot -&gt; strapping pin</text>
<text x="152.1" y="201.1">- 34/35/36/39 -&gt; input only</text>
<text x="112.6" y="207.7">8</text>
<text x="112.6" y="205.1">9</text>
<text x="115" y="209">DP2</text>
<text x="115" y="206.4">SBU1</text>
<text x="112.6" y="215.3">5</text>
<text x="112.6" y="212.8">6</text>
<text x="112.6" y="210.2">7</text>
<text x="115" y="214">DP1</text>
<text x="115" y="211.5">DN1</text>
<text x="112.6" y="220.4">3</text>
<text x="112.6" y="217.8">4</text>
<text x="115" y="221.7">SBU2</text>
<text x="115" y="219.1">CC1</text>
<text x="115" y="216.6">DN2</text>
<text x="112.6" y="225.5">1</text>
<text x="112.6" y="222.9">2</text>
<text x="115" y="226.7">GND</text>
<text x="115" y="224.2">VBUS</text>
<text x="122.3" y="226.7">SHELL</text>
<text x="130.7" y="225.5">14</text>
</g>
<g font-size="2.3" fill="#000080">
<text x="187.2" y="27.1">+3.3V</text>
<text x="172.5" y="34.7">C500</text>
<text x="180.1" y="34.7">C501</text>
<text x="29.7" y="42.3">+3.3V</text>
<text x="210.5" y="42.3">GND</text>
<text x="35.3" y="51.2">R500</text>
<text x="51.8" y="52.5">C502</text>
<text x="57.7" y="51.2">+3.3V</text>
<text x="85.6" y="51.2">+3.3V</text>
<text x="180.1" y="51.2">GND</text>
<text x="152.9" y="57.6">+3.3V</text>
<text x="25.1" y="62.7">C503</text>
<text x="42.9" y="63.9">GND</text>
<text x="49.3" y="65.2">R503</text>
<text x="64.5" y="65.2">U501</text>
<text x="75.9" y="63.9">GND</text>
<text x="89.9" y="60.1">R501</text>
<text x="157.2" y="61.4">R502 NTC</text>
<text x="34" y="67.7">Q500</text>
<text x="157.2" y="70.3">R504 NTC</text>
<text x="30.2" y="77.9">GND</text>
<text x="94.5" y="74.1">+3.3V</text>
<text x="162.3" y="75.4">R505</text>
<text x="176.3" y="75.4">R506</text>
<text x="39.1" y="79.2">Q501</text>
<text x="48" y="80.4">R507</text>
<text x="238.5" y="80.4">H500 UART</text>
<text x="95" y="85.5">R508</text>
<text x="111.5" y="86.8">USB500</text>
<text x="122.9" y="86.8">GND</text>
<text x="92.4" y="95.7">GND</text>
<text x="169.9" y="90.6">GND</text>
<text x="185.1" y="99.5">GND</text>
<text x="195.3" y="102">U500</text>
<text x="169.4" y="114.7">+3.3V</text>
<text x="199.9" y="118.5">+3.3V</text>
<text x="91.2" y="123.6">R509</text>
<text x="100.1" y="123.6">R510</text>
<text x="162.3" y="124.9">R511</text>
<text x="177.5" y="124.9">R512</text>
<text x="185.2" y="126.2">C504</text>
<text x="192.8" y="126.2">C505</text>
<text x="122.9" y="132.5">GND</text>
<text x="162.3" y="137.6">R513</text>
<text x="176.3" y="137.6">R514</text>
<text x="223.2" y="133.8">GND</text>
<text x="95" y="138.9">GND</text>
<text x="103.9" y="138.9">GND</text>
<text x="192.8" y="142.7">GND</text>
<text x="29.7" y="150.3">+3.3V</text>
<text x="169.9" y="152.8">GND</text>
<text x="35.3" y="159.2">R515</text>
<text x="50.5" y="160.5">C506</text>
<text x="57.7" y="159.2">+3.3V</text>
<text x="85.6" y="159.2">+3.3V</text>
<text x="26.4" y="170.6">C507</text>
<text x="42.9" y="171.9">GND</text>
<text x="49.3" y="173.2">R517</text>
<text x="64.5" y="173.2">U503</text>
<text x="75.9" y="171.9">GND</text>
<text x="89.9" y="168.1">R516</text>
<text x="251.2" y="171.9">H501 UART</text>
<text x="32.8" y="175.7">Q502</text>
<text x="196.6" y="178.2">GND</text>
<text x="30.2" y="185.9">GND</text>
<text x="94.5" y="182">+3.3V</text>
<text x="39.1" y="187.1">Q503</text>
<text x="48" y="188.4">R518</text>
<text x="95" y="193.5">R519</text>
<text x="112.8" y="194.7">USB501 GND</text>
<text x="208" y="193.5">U502</text>
<text x="92.4" y="203.6">GND</text>
<text x="89.9" y="231.6">R520</text>
<text x="98.8" y="231.6">R521</text>
<text x="122.9" y="240.5">GND</text>
<text x="95" y="246.8">GND</text>
<text x="103.9" y="246.8">GND</text>
</g>
<g font-size="2.3" fill="#00f">
<text x="171.2" y="39.8">100nF</text>
<text x="180.1" y="39.8">22uF</text>
<text x="35.3" y="53.8">10k</text>
<text x="9.7" y="58.9">MPPT-EN</text>
<text x="168.4" y="57.6">MPPT-EN</text>
<text x="238.5" y="58.9">MPPT-TX</text>
<text x="238.5" y="55">MPPT-SCL</text>
<text x="51.8" y="60.1">100nF</text>
<text x="89.9" y="62.7">10k</text>
<text x="238.5" y="63.9">MPPT-RX</text>
<text x="27.7" y="67.7">1uF</text>
<text x="39.1" y="71.6">BC847</text>
<text x="48" y="70.3">10k</text>
<text x="112.8" y="67.7">MPPT-RX</text>
<text x="112.8" y="71.6">MPPT-TX</text>
<text x="238.5" y="67.7">MPPT-SDA</text>
<text x="238.5" y="71.6">MPPT-HIN</text>
<text x="164.8" y="77.9">10k</text>
<text x="176.3" y="77.9">10k</text>
<text x="238.5" y="75.4">MPPT-NLIN</text>
<text x="11.4" y="89.3">MPPT-BOOT</text>
<text x="39.1" y="86.8">BC847</text>
<text x="48" y="85.5">10k</text>
<text x="101.3" y="85.5">5.1k</text>
<text x="238.5" y="89.3">MPPT-BOOT</text>
<text x="238.5" y="84.3">PZ254V-11-02P</text>
<text x="64.5" y="90.6">CH340C</text>
<text x="156.6" y="94.4">MPPT-ALERT</text>
<text x="195.3" y="105.6">ESP32-WROOM-32E-N4</text>
<text x="110.2" y="122.4">TYPE-C 16PIN 2MD(073)</text>
<text x="91.2" y="126.2">NC</text>
<text x="100.1" y="126.2">5.1k</text>
<text x="163.6" y="127.4">NTC</text>
<text x="177.5" y="127.4">NTC</text>
<text x="183.9" y="131.2">100nF</text>
<text x="192.8" y="131.2">22uF</text>
<text x="164.8" y="140.1">10k</text>
<text x="176.3" y="140.1">10k</text>
<text x="251.2" y="142.7">GTI-G-ALERT</text>
<text x="183.7" y="149">GTI-EN</text>
<text x="251.2" y="146.5">GTI-SCL-1</text>
<text x="251.2" y="150.3">GTI-TX</text>
<text x="251.2" y="155.4">GTI-RX</text>
<text x="35.3" y="161.7">10k</text>
<text x="174.2" y="159.2">GTI-I-ALERT</text>
<text x="177" y="156.6">GTI-U-ALERT</text>
<text x="180.9" y="161.7">GTI-HIN-L</text>
<text x="251.2" y="159.2">GTI-SDA-1</text>
<text x="12.2" y="166.8">GTI-EN</text>
<text x="175.8" y="164.3">GTI-NLIN-L</text>
<text x="179.2" y="166.8">GTI-NLIN-N</text>
<text x="251.2" y="166.8">GTI-SCL-2</text>
<text x="251.2" y="163">GTI-SDA-2</text>
<text x="51.8" y="168.1">100nF</text>
<text x="89.9" y="170.6">10k</text>
<text x="176.7" y="169.3">GTI-HIN-N</text>
<text x="177.3" y="171.9">GTI-RELAY-L</text>
<text x="27.7" y="175.7">1uF</text>
<text x="39.1" y="179.5">BC847</text>
<text x="48" y="178.2">10k</text>
<text x="112.8" y="175.7">GTI-RX</text>
<text x="112.8" y="179.5">GTI-TX</text>
<text x="251.2" y="175.7">PZ254V-11-02P</text>
<text x="251.2" y="179.5">GTI-H-ALERT</text>
<text x="176.9" y="182">GTI-RELAY-N</text>
<text x="251.2" y="184.6">GTI-BOOT</text>
<text x="14" y="197.3">GTI-BOOT</text>
<text x="39.1" y="194.7">BC847</text>
<text x="48" y="193.5">10k</text>
<text x="101.3" y="193.5">5.1k</text>
<text x="208" y="197">ESP32-WROOM-32E-N4</text>
<text x="64.5" y="198.6">CH340C</text>
<text x="110.2" y="230.3">TYPE-C 16PIN 2MD(073)</text>
<text x="91.2" y="234.1">NC</text>
<text x="100.1" y="234.1">5.1k</text>
</g>
<g font-size="1.6">
<text x="228.3" y="79.4">TX</text>
<text x="228.3" y="84.4">RX</text>
<text x="241" y="170.8">TX</text>
<text x="241" y="175.9">RX</text>
</g>
</svg>
